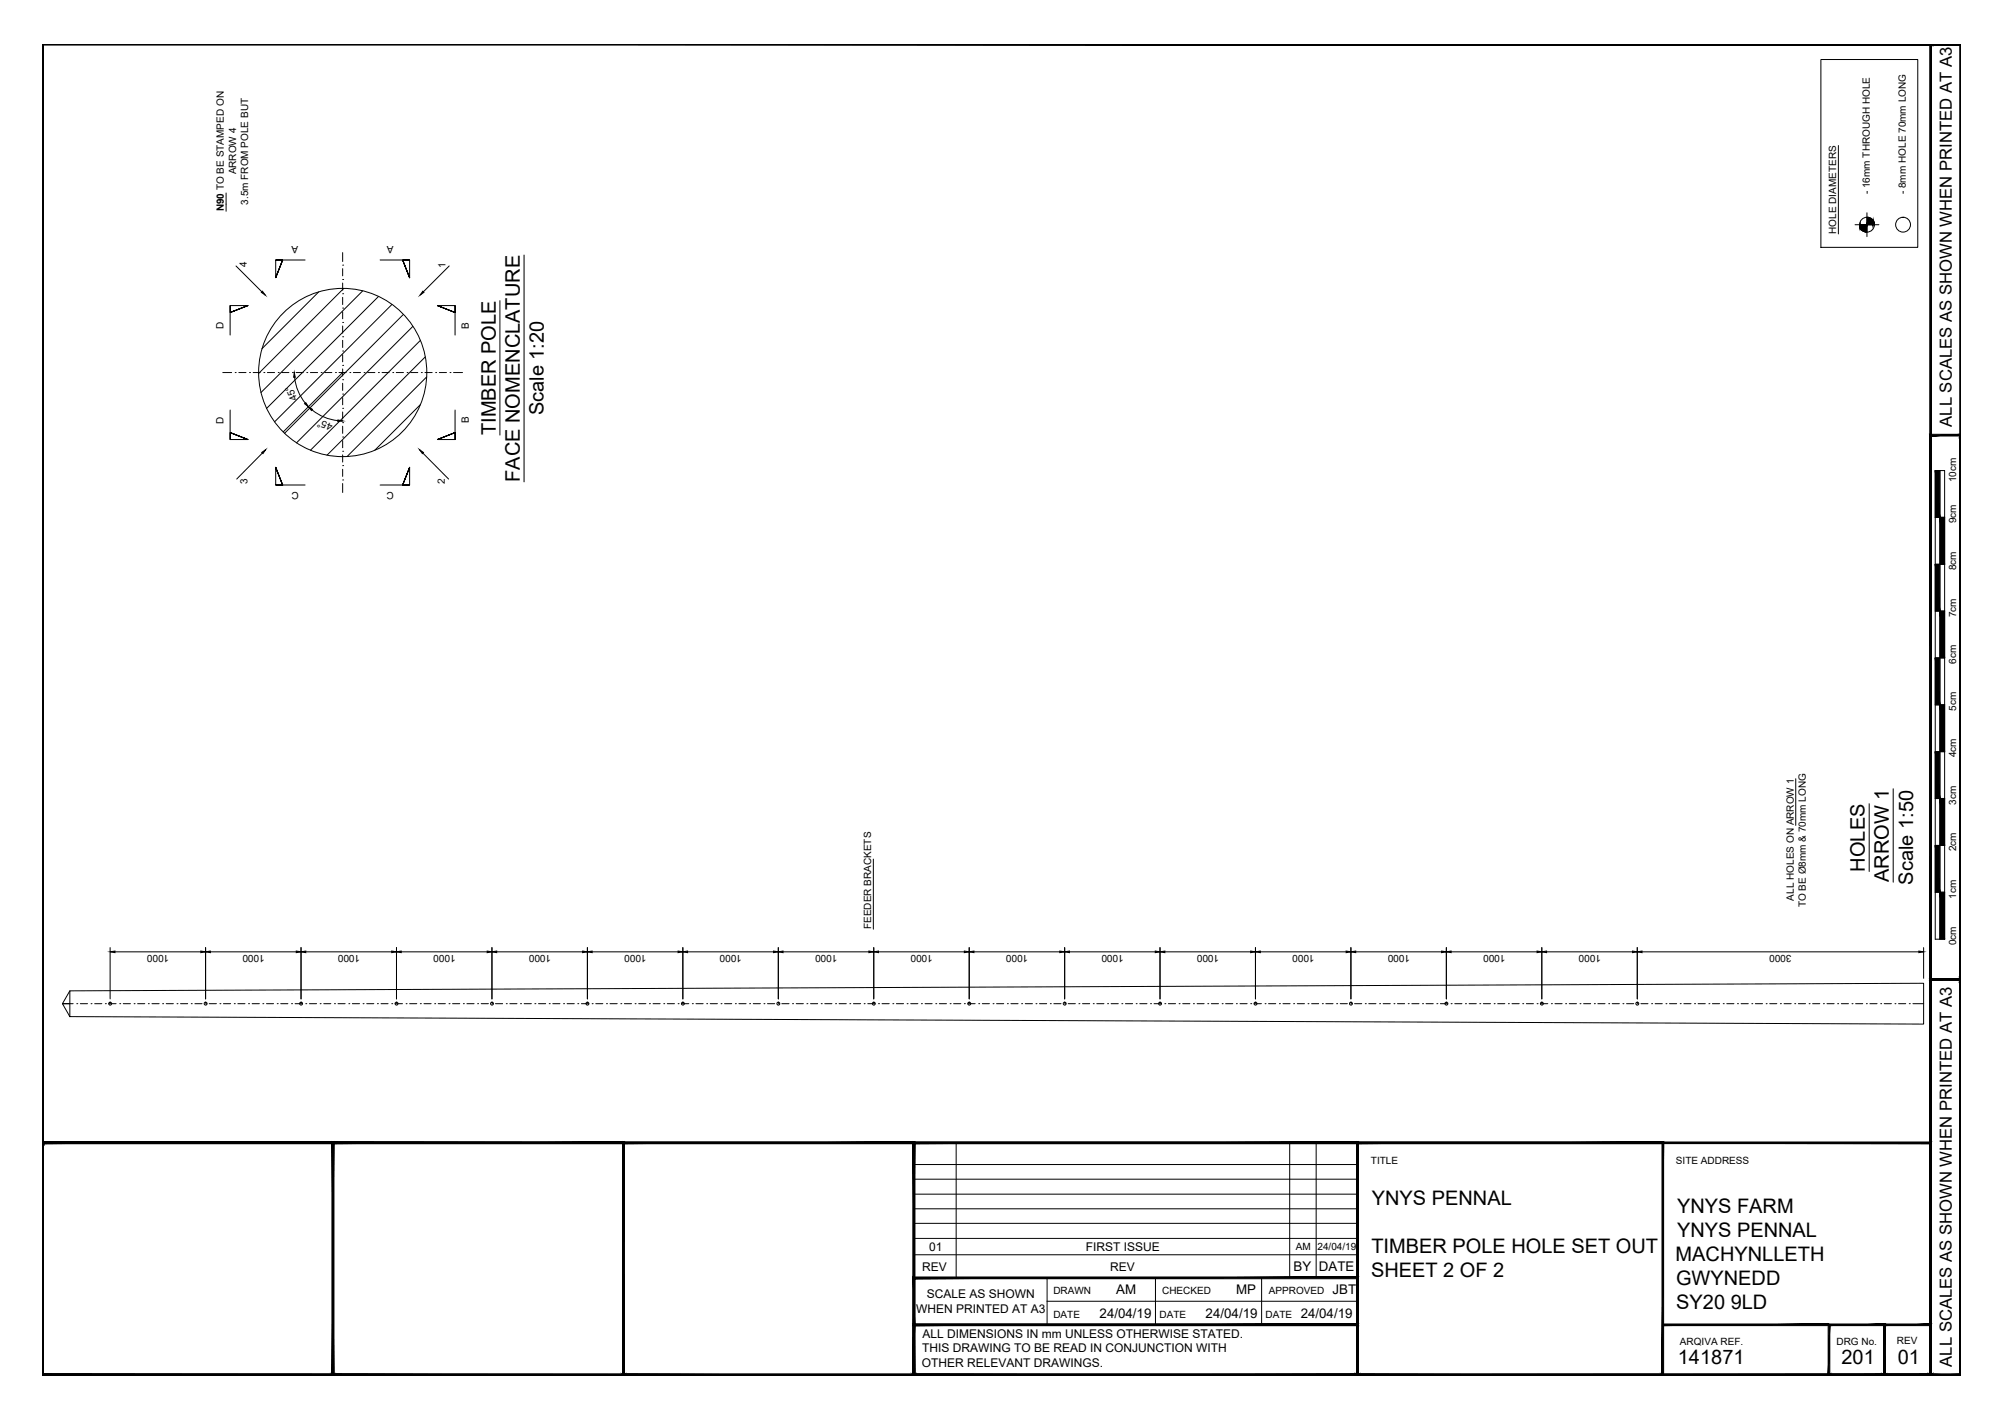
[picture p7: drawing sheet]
<svg xmlns="http://www.w3.org/2000/svg" width="420mm" height="297mm" viewBox="0 0 420 297" stroke-linecap="round" stroke-linejoin="round" font-family="sans-serif">
<!-- layer: 0 -->
<g fill="none" stroke="#000" stroke-width=".21">
<path d="M405.5 98.6h2v98.1h-2zM406.5 98.6v98.1M405.5 118.2h2M405.5 108.4h2M405.5 137.8h2M405.5 128h2M405.5 157.5h2M405.5 147.7h2M405.5 177.1h2M405.5 167.3h2M405.5 186.9h2M13.1 210.2h2.2"/>
<path d="M16.1 210.2h.1M16.8 210.2h1.5M19.1 210.2h.1M19.8 210.2h1.5M22.1 210.2h.1M22.8 210.2h1.5M25.1 210.2h.1M25.8 210.2h1.5M28.1 210.2h.1M28.8 210.2h1.5M31.1 210.2h.1M31.8 210.2h1.5"/>
<path d="M34.1 210.2h.1M34.8 210.2h1.5M37.1 210.2h.1M37.8 210.2h1.5M40.1 210.2h.1M40.8 210.2h1.5M43.1 210.2h.1M43.8 210.2h1.5M46.1 210.2h.1M46.8 210.2h1.5M49.1 210.2h.1M49.8 210.2h1.5"/>
<path d="M52.1 210.2h.1M52.8 210.2h1.5M55.1 210.2h.1M55.8 210.2h1.5M58.1 210.2h.1M58.8 210.2h1.5M61.1 210.2h.1M61.8 210.2h1.5M64.1 210.2h.1M64.8 210.2h1.5M67.1 210.2h.1M67.8 210.2h1.5"/>
<path d="M70.1 210.2h.1M70.8 210.2h1.5M73.1 210.2h.1M73.8 210.2h1.5M76.1 210.2h.1M76.8 210.2h1.5M79.1 210.2h.1M79.8 210.2h1.5M82.1 210.2h.1M82.8 210.2h1.5M85.1 210.2h.1M85.8 210.2h1.5"/>
<path d="M88.1 210.2h.1M88.8 210.2h1.5M91.1 210.2h.1M91.8 210.2h1.5M94.1 210.2h.1M94.8 210.2h1.5M97.1 210.2h.1M97.8 210.2h1.5M100.1 210.2h.1M100.8 210.2h1.5M103.1 210.2h.1M103.8 210.2h1.5"/>
<path d="M106.1 210.2h.1M106.8 210.2h1.5M109.1 210.2h.1M109.8 210.2h1.5M112.1 210.2h.1M112.8 210.2h1.5M115.1 210.2h.1M115.8 210.2h1.5M118.1 210.2h.1M118.8 210.2h1.5M121.1 210.2h.1M121.8 210.2h1.5"/>
<path d="M124.1 210.2h.1M124.8 210.2h1.5M127.1 210.2h.1M127.8 210.2h1.5M130.1 210.2h.1M130.8 210.2h1.5M133.1 210.2h.1M133.8 210.2h1.5M136.1 210.2h.1M136.8 210.2h1.5M139.1 210.2h.1M139.8 210.2h1.5"/>
<path d="M142.1 210.2h.1M142.8 210.2h1.5M145.1 210.2h.1M145.8 210.2h1.5M148.1 210.2h.1M148.8 210.2h1.5M151.1 210.2h.1M151.8 210.2h1.5M154.1 210.2h.1M154.8 210.2h1.5M157.1 210.2h.1M157.8 210.2h1.5"/>
<path d="M160.1 210.2h.1M160.8 210.2h1.5M163.1 210.2h.1M163.8 210.2h1.5M166.1 210.2h.1M166.8 210.2h1.5M169.1 210.2h.1M169.8 210.2h1.6M172.1 210.2h.1M172.8 210.2h1.5M175.1 210.2h.1M175.8 210.2h1.5"/>
<path d="M178.1 210.2h.1M178.8 210.2h1.5M181.1 210.2h.1M181.8 210.2h1.5M184.1 210.2h.1M184.8 210.2h1.5M187.1 210.2h.1M187.8 210.2h1.5M190.1 210.2h.1M190.8 210.2h1.5M193.1 210.2h.1M193.9 210.2h1.4"/>
<path d="M196.1 210.2h.1M196.8 210.2h1.5M199.1 210.2h.1M199.8 210.2h1.5M202.1 210.2h.1M202.8 210.2h1.6M205.1 210.2h.1M205.9 210.2h1.4M208.1 210.2h.1M208.8 210.2h1.5M211.1 210.2h.1M211.8 210.2h1.5"/>
<path d="M214.1 210.2h.1M214.8 210.2h1.6M217.1 210.2h.1M217.8 210.2h1.5M220.1 210.2h.1M220.8 210.2h1.5M223.1 210.2h.1M223.8 210.2h1.5M226.1 210.2h.1M226.9 210.2h1.5M229.1 210.2h.1M229.8 210.2h1.5"/>
<path d="M232.1 210.2h.1M232.8 210.2h1.5M235.1 210.2h.1M235.8 210.2h1.5M238.1 210.2h.1M238.9 210.2h1.5M241.1 210.2h.1M241.8 210.2h1.5M244.1 210.2h.1M244.8 210.2h1.5M247.1 210.2h.1M247.8 210.2h1.6"/>
<path d="M250.1 210.2h.1M250.9 210.2h1.4M253.1 210.2h.1M253.8 210.2h1.5M256.1 210.2h.1M256.8 210.2h1.5M259.1 210.2h.1M259.8 210.2h1.6M262.1 210.2h.1M262.9 210.2h1.4M265.1 210.2h.1M265.8 210.2h1.5"/>
<path d="M268.1 210.2h.1M268.8 210.2h1.5M271.1 210.2h.1M271.9 210.2h1.5M274.1 210.2h.1M274.9 210.2h1.4M277.1 210.2h.1M277.8 210.2h1.5M280.1 210.2h.1M280.8 210.2h1.5M283.1 210.2h.1M283.9 210.2h1.5"/>
<path d="M286.1 210.2h.1M286.8 210.2h1.5M289.1 210.2h.1M289.8 210.2h1.5M292.1 210.2h.1M292.8 210.2h1.6M295.1 210.2h.1M295.9 210.2h1.5M298.1 210.2h.1M298.8 210.2h1.5M301.1 210.2h.1M301.8 210.2h1.5"/>
<path d="M304.1 210.2h.1M304.8 210.2h1.6M307.1 210.2h.1M307.9 210.2h1.5M310.1 210.2h.1M310.8 210.2h1.5M313.1 210.2h.1M313.8 210.2h1.5M316.1 210.2h.1M316.9 210.2h1.5M319.1 210.2h.1M319.9 210.2h1.4"/>
<path d="M322.1 210.2h.1M322.8 210.2h1.5M325.1 210.2h.1M325.8 210.2h1.5M328.1 210.2h.1M328.9 210.2h1.5M331.1 210.2h.1M331.9 210.2h1.4M334.1 210.2h.1M334.8 210.2h1.5M337.1 210.2h.1M337.8 210.2h1.6"/>
<path d="M340.1 210.2h.1M340.9 210.2h1.5M343.1 210.2h.1M343.9 210.2h1.4M346.1 210.2h.1M346.8 210.2h1.5M349.1 210.2h.1M349.8 210.2h1.6M352.1 210.2h.1M352.9 210.2h1.5M355.1 210.2h.1M355.8 210.2h1.5"/>
<path d="M358.1 210.2h.1M358.8 210.2h1.5M361.1 210.2h.1M361.9 210.2h1.5M364.1 210.2h.1M364.9 210.2h1.5M367.1 210.2h.1M367.8 210.2h1.5M370.1 210.2h.1M370.8 210.2h1.5M373.1 210.2h.1M373.9 210.2h1.5"/>
<path d="M376.1 210.2h.1M376.9 210.2h1.5M379.1 210.2h.1M379.8 210.2h1.5M382.1 210.2h.1M382.8 210.2h1.6M385.1 210.2h.1M385.9 210.2h1.5M388.1 210.2h.1M388.9 210.2h1.4M391.1 210.2h.1M391.8 210.2h1.5"/>
<path d="M394.1 210.2h.1M394.9 210.2h1.5M397.1 210.2h.1M397.9 210.2h1.5M400.1 210.2h.1M400.9 210.2h2.2M200.4 239.4v28.3M270.3 239.4v28.3M275.8 239.4v28.3M191.5 250.1h93M191.5 247h93M191.5 243.9h93"/>
<path d="M191.5 256.3h93M191.5 253.2h93M191.5 259.4h93M191.5 262.8h93M219.4 267.7v9.8M219.4 272.6h65.1M242.1 267.7v9.8M264.4 267.7v9.8"/>
</g>
<!-- layer: MEDIUM THICKNESS -->
<g fill="none" stroke="#000" stroke-width=".21">
<path d="M388.7 47.1h5M391.2 44.6v5M14.6 207.6l388.5-1.6v8.5l-388.5-1.5zM14.6 210.2h-1.5l1.5 2.8M14.6 207.6l-1.5 2.6"/>
<circle cx="391.2" cy="47.1" r="1.56"/>
<circle cx="398.8" cy="47.1" r="1.56"/>
<circle cx="71.8" cy="78" r="17.6"/>
<circle cx="23.1" cy="210.2" r=".31"/>
<circle cx="43.1" cy="210.2" r=".31"/>
<circle cx="63.1" cy="210.2" r=".31"/>
<circle cx="83.1" cy="210.2" r=".31"/>
<circle cx="103.1" cy="210.2" r=".31"/>
<circle cx="123.1" cy="210.2" r=".31"/>
<circle cx="143.1" cy="210.2" r=".31"/>
<circle cx="163.1" cy="210.2" r=".31"/>
<circle cx="183.1" cy="210.2" r=".31"/>
<circle cx="203.1" cy="210.2" r=".31"/>
<circle cx="223.1" cy="210.2" r=".31"/>
<circle cx="243.1" cy="210.2" r=".31"/>
<circle cx="263.1" cy="210.2" r=".31"/>
<circle cx="283.1" cy="210.2" r=".31"/>
<circle cx="303.1" cy="210.2" r=".31"/>
<circle cx="323.1" cy="210.2" r=".31"/>
<circle cx="343.1" cy="210.2" r=".31"/>
</g>
<!-- layer: TEXT AND DIMENSIONS -->
<g fill="none" stroke="#000" stroke-width=".21">
<path d="M381.6 12.5h20.3v39.3h-20.3zM385.2 30.5v18.5M47.4 40.4v3.9M49.5 55.7l5.4 5.4M57.8 54.5h1.4l-1.4 3.7 1.4-3.7-1.4 3.7v-3.7h6.1M71.8 58.5h.1M71.8 55.5h.1M71.8 52.9v1.9M71.8 56.3v1.5M71.8 59.3v1.5M79.7 54.5h6.1v3.7l-1.4-3.7 1.4 3.7-1.4-3.7h1.4M94.1 55.7l-5.4 5.4"/>
<path d="M109.8 53.4v47.5M46.7 78h1.8M48.2 64v1.5l3.8-1.5-3.8 1.5 3.8-1.5h-3.8v6.2M49.3 78h.1M50 78h1.5M52.3 78h.1M53.1 78h1.4M55.3 78h.1M56 78h1.5M58.3 78h.1M59 78h1.5M61.3 78h.1"/>
<path d="M61.7 79a10.1 10.1 0 0 0 2.3 5.5M62 78h1.5M64.3 78h.1M65.1 78h1.5M66.8 61.2l-11.9 11.8M67.3 78h.1M68 78h1.5M70.3 78h.1M71 78h1.5M71.8 79.5h.1M71.8 76.5h.1M71.8 73.5h.1"/>
<path d="M71.8 70.5h.1M71.8 67.5h.1M71.8 64.5h.1M71.8 61.5h.1M71.8 62.3v1.5M71.8 65.3v1.5M71.8 68.3v1.5M71.8 71.3v1.5M71.8 74.3v1.5M71.8 77.3v1.5M71.8 78l-12.5 12.5M72 60.4l-17.8 17.9"/>
<path d="M73.3 78h.1M74 78h1.6M76 60.9l-21.3 21.3M76.3 78h.1M77.1 78h1.5M79.3 78h.1M79.3 62.1l-23.4 23.5M80.1 78h1.4M82.1 63.8l-24.6 24.6M82.3 78h.1M83 78h1.5M84.5 65.9l-24.9 24.9"/>
<path d="M85.3 78h.1M86 78h1.6M86.5 68.4l-24.4 24.4M88.1 71.3l-23 23M88.3 78h.1M89.1 78h1.5M89.1 74.8l-20.6 20.6M89.4 79l-16.7 16.6M91.3 78h.1M92.1 78h1.5M94.3 78h.1M95 78h1.9"/>
<path d="M95.4 64v1.5l-3.7-1.5 3.7 1.5-3.7-1.5h3.7v6.2M104.8 63v28.1M48.2 85.9v6.2h3.8l-3.8-1.5 3.8 1.5-3.8-1.5v1.5M55 94.9l-5.4 5.5M65.4 85.9a10.1 10.1 0 0 0 5.4 2.2M71.8 97.5h.1M71.8 94.5h.1M71.8 91.5h.1M71.8 88.5h.1M71.8 85.5h.1M71.8 82.6h.1M71.8 80.3v1.5"/>
<path d="M71.8 83.3v1.5M71.8 86.3v1.5M71.8 89.3v1.5M71.8 92.3v1.5M71.8 95.3v1.5M71.8 98.3v1.5M88.1 84.8l-9.6 9.5M88.6 94.9l5.4 5.5M95.4 85.9v6.2h-3.7l3.7-1.5-3.7 1.5 3.7-1.5v1.5M57.8 101.6h1.4l-1.4-3.7 1.4 3.7-1.4-3.7v3.7h6.1M71.8 100.5h.1M71.8 101.3v1.9"/>
<path d="M79.7 101.6h6.1v-3.7l-1.4 3.7 1.4-3.7-1.4 3.7h1.4M183 180v14.6M376.3 163.1v9.8M391.7 168.4v14.2M396.7 165.2v19.6M23.1 198.5v10.8M24.1 199.4h18M43.1 198.5v10.8M44.1 199.4h18M63.1 198.5v10.8M64.1 199.4h18M83.1 198.5v10.8"/>
<path d="M84.1 199.4h18M103.1 198.5v10.8M104.1 199.4h18M123.1 198.5v10.8M124.1 199.4h18M143.1 198.5v10.8M144.1 199.4h18M163.1 198.5v10.8M164.1 199.4h18M183.1 198.5v10.8M184.1 199.4h18M203.1 198.5v10.8"/>
<path d="M204.1 199.4h18M223.1 198.5v10.8M224.1 199.4h18M243.1 198.5v10.8M244.1 199.4h18M263.1 198.5v10.8M264.1 199.4h18M283.1 198.5v10.8M284.1 199.4h18M303.1 198.5v10.8M304.1 199.4h18M323.1 198.5v10.8"/>
<path d="M324.1 199.4h18M343.1 198.5v10.8M344.1 199.4h58M403.1 198.5v6.4"/>
</g>
<g fill="#000" stroke="#000" stroke-width=".21">
<path d="M55 61l.6 .8-.8-.6zM61.7 78l.2 1h-.4zM88.6 61l.2 .2-.8 .6zM54.8 94.8l.9-.6-.6 .8zM63.8 84.6l.3-.3 .5 .9zM64.6 85.2l.9 .5-.2 .3zM70.8 88l1 .2-1 .1zM87.9 94.2l.8 .6-.2 .2zM23.1 199.4l1-.2v.4zM42.1 199.2l1 .2-1 .2zM43.1 199.4l1-.2v.4zM62.1 199.2l1 .2-1 .2z"/>
<path d="M63.1 199.4l1-.2v.4zM82.1 199.2l1 .2-1 .2zM83.1 199.4l1-.2v.4zM102.1 199.2l1 .2-1 .2zM103.1 199.4l1-.2v.4zM122.1 199.2l1 .2-1 .2zM123.1 199.4l1-.2v.4zM142.1 199.2l1 .2-1 .2zM143.1 199.4l1-.2v.4zM162.1 199.2l1 .2-1 .2zM163.1 199.4l1-.2v.4zM182.1 199.2l1 .2-1 .2z"/>
<path d="M183.1 199.4l1-.2v.4zM202.1 199.2l1 .2-1 .2zM203.1 199.4l1-.2v.4zM222.1 199.2l1 .2-1 .2zM223.1 199.4l1-.2v.4zM242.1 199.2l1 .2-1 .2zM243.1 199.4l1-.2v.4zM262.1 199.2l1 .2-1 .2zM263.1 199.4l1-.2v.4zM282.1 199.2l1 .2-1 .2zM283.1 199.4l1-.2v.4zM302.1 199.2l1 .2-1 .2z"/>
<path d="M303.1 199.4l1-.2v.4zM322.1 199.2l1 .2-1 .2zM323.1 199.4l1-.2v.4zM342.1 199.2l1 .2-1 .2zM343.1 199.4l1-.2v.4zM402.1 199.2l1 .2-1 .2z"/>
</g>
<!-- layer: MEDIUM THICKNESS -->
<g fill="#000" stroke="#000" stroke-width=".21">
<path d="M389.7 47.1v.2zM392.7 46.5v.6z"/>
<path d="M389.7 47.1v.2zM389.7 47.1v.5z"/>
<path d="M389.7 47.1v.5l.2-.5zM389.9 47.1v.8l-.2-.3z"/>
<path d="M389.9 47.1v.8l.1-.8zM390 47.1v1l-.1-.2z"/>
<path d="M390 47.1v1l.2-1zM390.2 47.1v1.2l-.2-.2z"/>
<path d="M390.2 47.1v1.2l.2-1.2zM390.4 47.1v1.3l-.2-.1z"/>
<path d="M390.4 47.1v1.3l.3-1.3zM390.7 47.1v1.4l-.3-.1z"/>
<path d="M390.7 47.1v1.4l.3-1.4zM391 47.1v1.5l-.3-.1z"/>
<path d="M391 47.1v1.5l.2-1.5zM391.2 47.1v1.5h-.2z"/>
<path d="M391.2 45.5v1.6l.3-1.6zM391.5 45.5v1.6h-.3z"/>
<path d="M391.5 45.5v1.6l.3-1.5zM391.8 45.6v1.5h-.3z"/>
<path d="M391.8 45.6v1.5l.2-1.4zM392 45.7v1.4h-.2z"/>
<path d="M392 45.7v1.4l.2-1.2zM392.2 45.9v1.2h-.2z"/>
<path d="M392.2 45.9v1.2l.2-1zM392.4 46.1v1h-.2z"/>
<path d="M392.4 46.1v1l.2-.8zM392.6 46.3v.8h-.2z"/>
<path d="M392.6 46.3v.8l.1-.6zM392.7 46.5l-.1 .6z"/>
<path d="M392.8 46.8l-.1 .3zM392.8 46.8v.3z"/>
</g>
<!-- layer: 0 -->
<g fill="#000" stroke="#000" stroke-width=".21">
<path d="M8.9 9.3l.2 .1h401.6zM8.9 9.3h402l-.2 .1z"/>
<path d="M404.4 9.3l.3 .1zM404.4 9.3l.3 .1-.3 278.6zM404.7 9.4l-.3 278.6 .3-.1zM404.4 288l.3-.1z"/>
<path d="M404.6 9.3l.1 .1h6zM404.6 9.3h6.3l-.2 .1z"/>
<path d="M410.7 9.4v278.5l.2-278.6zM410.9 9.3v278.7l-.2-.1z"/>
<path d="M410.7 9.4v278.5l.2-278.6zM410.9 9.3v278.7l-.2-.1z"/>
<path d="M404.4 91l.3 .3 6.2-.3zM404.7 91.3l6.2-.3-.2 .3zM410.9 91l-.2 .3z"/>
<path d="M404.4 91l.3 114v-113.7zM404.4 91l.3 114-.3 .3z"/>
<path d="M405.5 98.6l1 9.8v-9.8zM405.5 98.6l1 9.8h-1z"/>
<path d="M410.9 91.1l-.2 .2 .2 113.9zM410.7 91.3l.2 113.9-.2-.2zM410.7 205l.2 .3zM404.7 205h6l.2 .3zM404.7 205l-.3 .3h6.5z"/>
<path d="M405.5 118.2l1 9.8v-9.8zM405.5 118.2l1 9.8h-1z"/>
<path d="M406.5 108.4l1 9.8v-9.8zM406.5 108.4l1 9.8h-1z"/>
<path d="M405.5 137.8l1 9.8v-9.8zM405.5 137.8l1 9.8h-1z"/>
<path d="M406.5 128l1 9.8v-9.8zM406.5 128l1 9.8h-1z"/>
<path d="M405.5 157.5l1 9.8v-9.8zM405.5 157.5l1 9.8h-1z"/>
<path d="M406.5 147.6l1 9.9v-9.9zM406.5 147.6l1 9.9h-1z"/>
<path d="M405.5 177.1l1 9.8v-9.8zM405.5 177.1l1 9.8h-1z"/>
<path d="M406.5 167.3l1 9.8v-9.8zM406.5 167.3l1 9.8h-1z"/>
<path d="M406.5 186.9l1 9.8v-9.8zM406.5 186.9l1 9.8h-1z"/>
<path d="M404.4 205l.3 .3 6.2-.3zM404.7 205.3l6.2-.3-.2 .3zM410.9 205l-.2 .3z"/>
<path d="M410.9 205.1l-.2 .2 .2 82.7zM410.7 205.3l.2 82.7-.2-.1zM410.7 287.9l.2 .1z"/>
<path d="M8.9 239.2l.2 .4zM8.9 239.2l395.5 .4h-395.3zM8.9 239.2l395.5 .4 .3-.4z"/>
<path d="M9.1 239.6h60.5l.3-.4zM8.9 239.2h61l-60.8 .4zM8.9 239.2l.2 .4z"/>
<path d="M69.9 239.6h60.6l.3-.4zM69.6 239.2h61.2l-60.9 .4zM69.6 239.2l.3 48.7v-48.3zM69.6 239.2l.3 48.7-.3 .1zM69.6 288l.3-.1z"/>
<path d="M130.8 239.6h60.5l.4-.4zM130.5 239.2h61.2l-60.9 .4zM130.5 239.2l.3 48.7v-48.3zM130.5 239.2l.3 48.7-.3 .1zM130.5 288l.3-.1z"/>
<path d="M191.7 239.6h92.6l.4-.4zM191.3 239.2h93.4l-93 .4zM191.3 239.2l.4 48.7v-48.3zM191.3 239.2l.4 48.7-.4 .1zM191.3 288l.4-.1z"/>
<path d="M284.7 239.6h63.6l.3-.4zM284.3 239.2h64.3l-63.9 .4zM284.3 239.2l.4 48.7v-48.3zM284.3 239.2l.4 48.7-.4 .1zM284.3 288l.4-.1z"/>
<path d="M404.7 239.2l-.3 .4 .3 48.4zM404.4 239.6l.3 48.4-.3-.1zM404.4 287.9l.3 .1z"/>
<path d="M191.3 277.3l.4 .4 93-.4zM191.7 277.7l93-.4-.4 .4zM284.7 277.3l-.4 .4 .4 10.3zM284.3 277.7l.4 10.3-.4-.1zM284.3 287.9l.4 .1z"/>
<path d="M191.3 277.7h93.4l-.4-.4zM191.3 277.7l.4-.4h92.6zM191.3 267.5v10.2l.4-.4zM191.3 267.5l.4 .4v9.4zM191.3 267.5l.4 .4 93-.4zM191.7 267.9l93-.4-.4 .4zM284.7 267.5l-.4 .4 .4 9.8zM284.3 267.9l.4 9.8-.4-.4z"/>
<path d="M383.1 277.3l.3 .4 11.7-.4zM383.4 277.7l11.7-.4-.4 .4zM394.7 277.7l.4 10.3v-10.7zM394.7 277.7l.4 10.3-.4-.1zM394.7 287.9l.4 .1z"/>
<path d="M348.5 277.7h34.8v-.4zM348.5 277.3h34.8l-34.8 .4z"/>
<path d="M394.7 277.3l.4 .4 9.6-.4zM395.1 277.7l9.6-.4-.3 .4zM404.7 277.3l-.3 .4 .3 10.3zM404.4 277.7l.3 10.3-.3-.1zM404.4 287.9l.3 .1z"/>
<path d="M9.1 9.4l-.2 278.6 .2-.1zM8.9 9.3l.2 .1-.2 278.6z"/>
<path d="M9.1 239.6l-.2 48.4 .2-.1zM8.9 239.4l.2 .2-.2 48.4z"/>
<path d="M9.1 287.9l60.7 .1-.2-.1zM9.1 287.9l60.7 .1h-60.9z"/>
<path d="M69.6 287.9l.3 .1zM69.9 239.2v48.8l-.3-.1zM69.9 239.2l-.3 .4v48.3z"/>
<path d="M69.9 287.9l60.7 .1-.1-.1zM69.9 287.9l60.7 .1h-60.8z"/>
<path d="M130.5 287.9l.3 .1zM130.8 239.2v48.8l-.3-.1zM130.8 239.2l-.3 .4v48.3z"/>
<path d="M130.8 287.9l60.7 .1-.2-.1zM130.8 287.9l60.7 .1h-60.9z"/>
<path d="M191.3 287.9l.4 .1zM191.7 239.2v48.8l-.4-.1zM191.3 239.6v48.3l.4-48.7z"/>
<path d="M191.7 287.9l92.8 .1-.2-.1zM191.7 287.9l92.8 .1h-93z"/>
<path d="M284.3 287.9l.4 .1zM284.7 239.2v48.8l-.4-.1zM284.7 239.2l-.4 .4v48.3z"/>
<path d="M191.5 288h93l-.2-.1zM191.5 288l.2-.1h92.6zM191.3 288l.4-.1zM191.7 277.7v10.2l-.4 .1zM191.3 277.3v10.7l.4-10.3z"/>
<path d="M284.7 287.9l63.8 .1-.2-.1zM284.7 287.9l63.8 .1h-64z"/>
<path d="M348.3 287.9l.3 .1zM348.6 239.2v48.8l-.3-.1zM348.6 239.2l-.3 .4v48.3z"/>
<path d="M383.3 288h11.6l-.2-.1zM383.4 287.9h11.3l-11.4 .1zM383.1 288l.3-.1zM383.4 277.7v10.2l-.3 .1zM383.1 277.3v10.7l.3-10.3z"/>
<path d="M8.9 288h395.7l-.2-.1zM8.9 288l.2-.1h395.3zM8.9 239.4v48.6l.2-.1zM8.9 239.4l.2 .2v48.3z"/>
<path d="M394.9 288h9.7l-.2-.1zM394.9 288l.2-.1h9.3zM394.7 288l.4-.1zM395.1 277.7v10.2l-.4 .1zM394.7 277.3v10.7l.4-10.3z"/>
<path d="M9.1 287.9l401.8 .1-.2-.1zM9.1 287.9l401.8 .1h-402z"/>
<path d="M404.7 287.9l6.2 .1-.2-.1zM404.7 287.9l6.2 .1h-6.3z"/>
<path d="M404.6 288h6.3l-.2-.1zM404.7 287.9h6l-6.1 .1zM404.4 288l.3-.1zM404.7 205.3v82.6l-.3 .1zM404.4 205v83l.3-82.7z"/>
</g>
<g font-size="4.2">
<text x="114" y="87" transform="rotate(-90 114 87)">Scale 1:20</text>
<text x="103.9" y="91.1" transform="rotate(-90 103.9 91.1)">TIMBER POLE</text>
<text x="108.9" y="100.9" transform="rotate(-90 108.9 100.9)">FACE NOMENCLATURE</text>
<text x="390.8" y="182.6" transform="rotate(-90 390.8 182.6)">HOLES</text>
<text x="395.8" y="184.8" transform="rotate(-90 395.8 184.8)">ARROW 1</text>
<text x="400.9" y="185.3" transform="rotate(-90 400.9 185.3)">Scale 1:50</text>
<text x="287.5" y="252.5">YNYS PENNAL</text>
<text x="351.4" y="254">YNYS FARM</text>
<text x="287.4" y="262.5">TIMBER POLE HOLE SET OUT</text>
<text x="351.4" y="259.1">YNYS PENNAL</text>
<text x="287.3" y="267.5">SHEET 2 OF 2</text>
<text x="351.1" y="264.1">MACHYNLLETH</text>
<text x="351.2" y="269.2">GWYNEDD</text>
<text x="351.3" y="274.2">SY20 9LD</text>
<text x="351.6" y="285.7">141871</text>
<text x="385.9" y="285.7">201</text>
<text x="397.7" y="285.7">01</text>
</g>
<g font-size="3.5">
<text x="409" y="89.4" transform="rotate(-90 409 89.4)">ALL SCALES AS SHOWN WHEN PRINTED AT A3</text>
<text x="409" y="286.3" transform="rotate(-90 409 286.3)">ALL SCALES AS SHOWN WHEN PRINTED AT A3</text>
</g>
<g font-size="2.8">
<text x="271.1" y="266.3">BY</text>
<text x="276.4" y="266.3">DATE</text>
<text x="233.9" y="271.1">AM</text>
<text x="259" y="271.1">MP</text>
<text x="279.3" y="271.1">JBT</text>
<text x="230.4" y="276">24/04/19</text>
<text x="252.7" y="276">24/04/19</text>
<text x="272.6" y="276">24/04/19</text>
</g>
<g font-size="2.5">
<text x="194.7" y="262">01</text>
<text x="227.5" y="262">FIRST ISSUE</text>
<text x="193.3" y="266.2">REV</text>
<text x="232.6" y="266.2">REV</text>
<text x="192" y="275">WHEN PRINTED AT A3</text>
<text x="194.2" y="272">SCALE AS SHOWN</text>
<text x="193.3" y="280.3">ALL DIMENSIONS IN mm UNLESS OTHERWISE STATED.</text>
<text x="193.2" y="286.3">OTHER RELEVANT DRAWINGS.</text>
<text x="193.3" y="283.3">THIS DRAWING TO BE READ IN CONJUNCTION WITH</text>
</g>
<g font-size="2.1">
<text x="49.5" y="36.5" transform="rotate(-90 49.5 36.5)">ARROW 4</text>
<text x="391.8" y="40.7" transform="rotate(-90 391.8 40.7)">- 16mm THROUGH HOLE</text>
<text x="399.4" y="40.7" transform="rotate(-90 399.4 40.7)">- 8mm HOLE 70mm LONG</text>
<text x="46.9" y="44.3" transform="rotate(-90 46.9 44.3)">N90 TO BE STAMPED ON</text>
<text x="52" y="42.9" transform="rotate(-90 52 42.9)">3.5m FROM POLE BUT</text>
<text x="62.5" y="51.6" transform="rotate(-180 62.5 51.6)">A</text>
<text x="82.5" y="51.6" transform="rotate(-180 82.5 51.6)">A</text>
<text x="384.8" y="49" transform="rotate(-90 384.8 49)">HOLE DIAMETERS</text>
<text x="51.8" y="55.8" transform="rotate(-90 51.8 55.8)">4</text>
<text x="93.4" y="56" transform="rotate(-90 93.4 56)">1</text>
<text x="46.9" y="68.9" transform="rotate(-90 46.9 68.9)">D</text>
<text x="98.2" y="68.9" transform="rotate(-90 98.2 68.9)">B</text>
<text x="62.3" y="83.6" transform="rotate(-113 62.3 83.6)">45°</text>
<text x="46.9" y="88.7" transform="rotate(-90 46.9 88.7)">D</text>
<text x="69.8" y="88.8" transform="rotate(-161 69.8 88.8)">45°</text>
<text x="98.2" y="88.6" transform="rotate(-90 98.2 88.6)">B</text>
<text x="51.9" y="101.3" transform="rotate(-90 51.9 101.3)">3</text>
<text x="93.2" y="101.3" transform="rotate(-89 93.2 101.3)">2</text>
<text x="409.9" y="101" transform="rotate(-90 409.9 101)">10cm</text>
<text x="62.6" y="103" transform="rotate(-180 62.6 103)">C</text>
<text x="82.5" y="103" transform="rotate(-180 82.5 103)">C</text>
<text x="409.9" y="109.6" transform="rotate(-90 409.9 109.6)">9cm</text>
<text x="409.9" y="119.5" transform="rotate(-90 409.9 119.5)">8cm</text>
<text x="409.9" y="129.3" transform="rotate(-90 409.9 129.3)">7cm</text>
<text x="409.9" y="139.1" transform="rotate(-90 409.9 139.1)">6cm</text>
<text x="409.9" y="148.9" transform="rotate(-90 409.9 148.9)">5cm</text>
<text x="409.9" y="158.6" transform="rotate(-90 409.9 158.6)">4cm</text>
<text x="409.9" y="168.6" transform="rotate(-90 409.9 168.6)">3cm</text>
<text x="409.9" y="178.3" transform="rotate(-90 409.9 178.3)">2cm</text>
<text x="375.9" y="188.6" transform="rotate(-90 375.9 188.6)">ALL HOLES ON ARROW 1</text>
<text x="378.4" y="190.1" transform="rotate(-90 378.4 190.1)">TO BE Ø8mm &amp; 70mm LONG</text>
<text x="409.9" y="188.3" transform="rotate(-90 409.9 188.3)">1cm</text>
<text x="182.5" y="194.6" transform="rotate(-90 182.5 194.6)">FEEDER BRACKETS</text>
<text x="409.9" y="198" transform="rotate(-90 409.9 198)">0cm</text>
<text x="35.5" y="200.1" transform="rotate(-180 35.5 200.1)">1000</text>
<text x="55.5" y="200.1" transform="rotate(-180 55.5 200.1)">1000</text>
<text x="75.5" y="200.1" transform="rotate(-180 75.5 200.1)">1000</text>
<text x="95.5" y="200.1" transform="rotate(-180 95.5 200.1)">1000</text>
<text x="115.5" y="200.1" transform="rotate(-180 115.5 200.1)">1000</text>
<text x="135.5" y="200.1" transform="rotate(-180 135.5 200.1)">1000</text>
<text x="155.5" y="200.1" transform="rotate(-180 155.5 200.1)">1000</text>
<text x="175.5" y="200.1" transform="rotate(-180 175.5 200.1)">1000</text>
<text x="195.5" y="200.1" transform="rotate(-180 195.5 200.1)">1000</text>
<text x="215.5" y="200.1" transform="rotate(-180 215.5 200.1)">1000</text>
<text x="235.5" y="200.1" transform="rotate(-180 235.5 200.1)">1000</text>
<text x="255.5" y="200.1" transform="rotate(-180 255.5 200.1)">1000</text>
<text x="275.5" y="200.1" transform="rotate(-180 275.5 200.1)">1000</text>
<text x="295.5" y="200.1" transform="rotate(-180 295.5 200.1)">1000</text>
<text x="315.5" y="200.1" transform="rotate(-180 315.5 200.1)">1000</text>
<text x="335.5" y="200.1" transform="rotate(-180 335.5 200.1)">1000</text>
<text x="375.4" y="200.1" transform="rotate(-180 375.4 200.1)">3000</text>
<text x="287.3" y="243.9">TITLE</text>
<text x="351.2" y="243.9">SITE ADDRESS</text>
<text x="271.5" y="261.9">AM</text>
<text x="276.1" y="261.9">24/04/19</text>
<text x="220.8" y="271.1">DRAWN</text>
<text x="243.5" y="271.1">CHECKED</text>
<text x="265.9" y="271.1">APPROVED</text>
<text x="220.8" y="276">DATE</text>
<text x="243" y="276">DATE</text>
<text x="265.2" y="276">DATE</text>
<text x="352.1" y="281.6">ARQIVA REF.</text>
<text x="384.8" y="281.6">DRG No.</text>
<text x="397.5" y="281.6">REV</text>
</g>
</svg>
